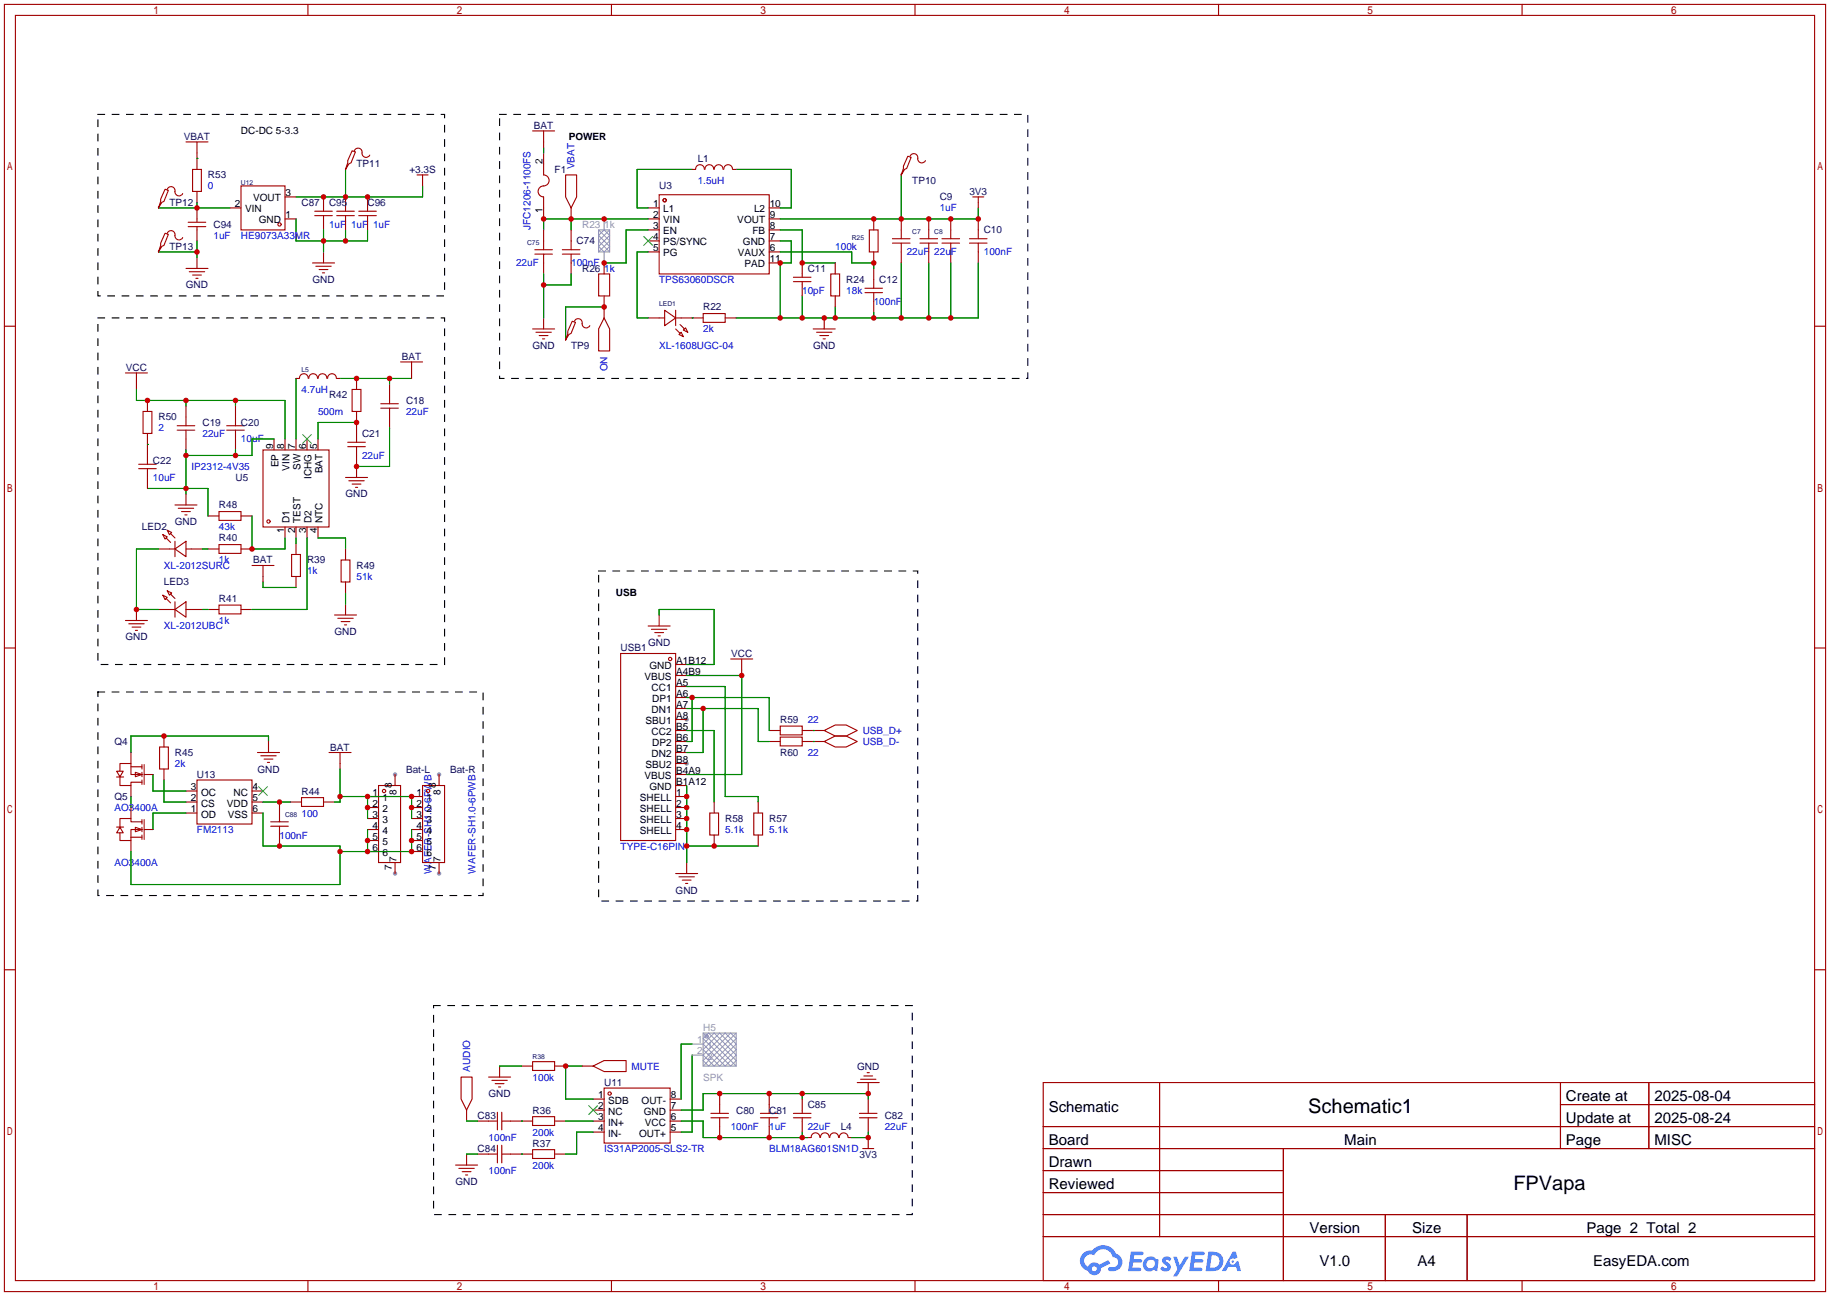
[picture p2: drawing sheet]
<svg xmlns="http://www.w3.org/2000/svg" width="422mm" height="299mm" viewBox="0 0 422 299" stroke-linecap="round" stroke-linejoin="round" font-family="sans-serif">
<g fill="#999">
<circle cx="158.5" cy="166.1" r=".51"/>
<circle cx="158.5" cy="176.3" r=".51"/>
<circle cx="91.2" cy="201.7" r=".51"/>
<circle cx="91.2" cy="178.8" r=".51"/>
<circle cx="101.3" cy="201.7" r=".51"/>
<circle cx="101.3" cy="178.8" r=".51"/>
</g>
<g fill="none" stroke="#a10000" stroke-width=".25">
<path d="M1 1h420.4v297.2h-420.4zM3.6 3.6h415.2v292.1h-415.2zM71.1 1v2.6M141.1 1v2.6M211.2 1v2.6M281.3 1v2.6M351.3 1v2.6M1 75.3h2.6M418.8 75.3h2.6M1 149.6h2.6M418.8 149.6h2.6M1 223.9h2.6"/>
<path d="M418.8 223.9h2.6M240.8 249.9h178v45.8h-178zM267.7 249.9v35.6M360.2 249.9v15.3M360.2 255h58.6M380.6 249.9v15.3M240.8 260.1h178M240.8 265.2h178M240.8 270.3h55.4M240.8 275.3h55.4M296.2 265.2v30.5M71.1 295.7v2.5"/>
<path d="M141.1 295.7v2.5M211.2 295.7v2.5M240.8 280.4h178M240.8 285.5h178M281.3 295.7v2.5M319.8 280.4v15.3M338.6 280.4v15.3M351.3 295.7v2.5"/>
</g>
<g fill="#5487ff">
<path d="M268.5 290.3a1.3 1.3 0 0 1 1.9 .3l-.4 .6a.54 .54 0 0 0-1-.2l.2 .2a1.28 1.28 0 0 1 .8 2 1.53 1.53 0 0 1-2.2-.3l.5-.6 .8 .5a.31 .31 0 0 0 .3-.3 .31 .31 0 0 0-.2-.3 1.12 1.12 0 0 1-.7-1.9z"/>
<path d="M270.8 290.2h.8l.7 1.9 1.2-1.9h.9l-2.7 4.5h-.9l1-1.7z"/>
<path d="M261 289h2.3a.46 .46 0 0 1 .5 .1 .46 .46 0 0 1 .1 .5l-.3 .2h-1.8l-.1 .9h1.6a.4 .4 0 0 1 .3 .4 .4 .4 0 0 1-.4 .4h-1.6l-.2 1.2h1.4a.46 .46 0 0 1 .5 .1 .46 .46 0 0 1 .1 .5l-.4 .2h-2.6z"/>
<path d="M275.1 289h2.3a.47 .47 0 0 1 .5 .1 .47 .47 0 0 1 .1 .5l-.3 .2h-1.8l-.1 .9h1.6a.4 .4 0 0 1 .4 .4 .4 .4 0 0 1-.5 .4h-1.6l-.2 1.2h1.4a.46 .46 0 0 1 .5 .1 .46 .46 0 0 1 .1 .5l-.4 .2h-2.6z"/>
<path d="M284.5 289h.8l.3 1.3-.6 .4a.75 .75 0 0 0-1.1 .3 .75 .75 0 0 0 .5 1 .75 .75 0 0 0 .9-.6l.5-.3 .6 2.4h-.8l-.3-1h-1.8l-.5 1h-1z"/>
<path d="M278.9 289l-.6 4.5h1.4a2.27 2.27 0 0 0 2.7-2.3 2.27 2.27 0 0 0-2.7-2.2zM279.7 289.8a1.5 1.5 0 0 1 1.8 1.5 1.5 1.5 0 0 1-1.9 1.4h-.3z"/>
<path d="M264.4 290.6a1.6 1.6 0 0 0-.4 2.3 1.6 1.6 0 0 0 2.3 .2l.8 .4 .3-2.5-.1-.3h-.5a1.58 1.58 0 0 0-2.4-.1zM265 291.1a.99 .99 0 0 1 1.6 .6 .99 .99 0 0 1-1.3 1.1 .98 .98 0 0 1-.3-1.7z"/>
<path d="M250 289.4a2.37 2.37 0 0 0 1.1 4 1.54 1.54 0 0 0 1.8 1 1.54 1.54 0 0 0 1.2-1.6l2.2-1.1-.5-.8-2.1 1.1a1.57 1.57 0 0 0-2.6 .4 1.5 1.5 0 0 1-.7-2.1 1.5 1.5 0 0 1 2.2-.5 2.23 2.23 0 0 1 2.3-1.4 2.23 2.23 0 0 1 1.9 1.8 1.16 1.16 0 0 1 1.3 1.1 1.16 1.16 0 0 1-1.1 1.3h-.7a.47 .47 0 0 0-.5 .3 .47 .47 0 0 0 .4 .6 2.14 2.14 0 0 0 2.7-1.4 2.14 2.14 0 0 0-1.3-2.7 3.2 3.2 0 0 0-5.5-.7l-1.1 .1zM252 292.9a.6 .6 0 0 1 1.2 0 .6 .6 0 0 1-1.2 0z"/>
<circle cx="284.6" cy="291.3" r=".28"/>
</g>
<g fill="none" stroke="#a10000" stroke-width=".25">
<path d="M42.9 32.8h5.1M44.4 39.1h2.1v5.1h-2.1zM45.5 32.8v6.3M79.8 38.9v.2M81.3 34.8l.7 .3-1 2.5-.5 .2-.7 1.3 .5-1.5v-.5zM81.8 34.8a.93 .93 0 0 1 1.1-.6 .93 .93 0 0 1 .7 1.1 .94 .94 0 0 0 .6 1 .94 .94 0 0 0 1.1-.5M122.9 30.2h5.1M125.5 35.3v5.1a1.33 1.33 0 0 1 1.2 1.5 1.33 1.33 0 0 1-1.6 1.1 1.27 1.27 0 0 0-.9 1.4 1.27 1.27 0 0 0 1.3 1.1v5M125.5 30.2v3.8M162.6 39.1a1.01 1.01 0 0 0-1-1.1 1.01 1.01 0 0 0-1 1.1h-.8M162.7 39.1a1.01 1.01 0 0 1 1-1.1 1.01 1.01 0 0 1 1 1.1M164.9 39.1a1.01 1.01 0 0 1 1-1.1 1.01 1.01 0 0 1 1 1.1"/>
<path d="M167.1 39.1a1.01 1.01 0 0 1 1-1.1 1.01 1.01 0 0 1 1 1.1M169.2 39.1h.7M209.5 36.1l.8 .2-1 2.6-.5 .2-.8 1.3 .5-1.5v-.5zM210.1 36.1a.93 .93 0 0 1 1.1-.6 .93 .93 0 0 1 .6 1.1 .94 .94 0 0 0 .7 1 .94 .94 0 0 0 1.1-.5M36.6 47.8v.2M36.6 57.9v.3M38.1 43.7l.8 .2-1.1 2.6-.5 .2-.7 1.3 .5-1.5v-.5zM38.1 53.8l.8 .3-1.1 2.5-.5 .3-.7 1.3 .5-1.6v-.5zM38.6 43.7a.93 .93 0 0 1 1.1-.6 .93 .93 0 0 1 .7 1.1 .94 .94 0 0 0 .7 1 .94 .94 0 0 0 1.1-.5M38.6 53.8a.93 .93 0 0 1 1.1-.5 .93 .93 0 0 1 .7 1.1 .94 .94 0 0 0 .7 1 .94 .94 0 0 0 1.1-.5M43.4 52.3h4.1M43.4 51.3h4.1"/>
<path d="M45.5 44.2v2.5M45.5 48v3.3M45.5 52.3v3.3M45.5 59.4v2.6M53.1 48h2.5M55.6 42.9h10.2v10.2h-10.2zM65.8 50.5h2.5M65.8 45.5h2.5M72.6 49.8h4.1M72.6 48.8h4.1M74.7 45.5v3.3M74.7 49.8v3.3"/>
<path d="M74.7 58.2v2.5M77.7 49.8h4.1M77.7 48.8h4.1M79.8 45.5v3.3M79.8 49.8v3.3M82.8 49.8h4.1M82.8 48.8h4.1M84.8 45.5v3.3M84.8 49.8v3.3M96.3 40.4h2.5M97.5 40.4v2.5M123.4 58.7h4.1"/>
<path d="M123.4 57.7h4.1M125.5 53.1v4.6M125.5 58.7v4.5M129.8 58.7h4.1M129.8 57.7h4.1M130.6 40.4h2.5v5.1l-1.3 2.5-1.2-2.5zM131.8 48v2.5M131.8 53.1v4.6M131.8 58.7v4.5M149.6 48h2.5M149.6 50.5h2.5M149.6 53.1h2.5"/>
<path d="M149.6 55.6h2.5M149.6 58.2h2.5M152.1 45h25.4v18.2h-25.4zM177.5 48h2.6M177.5 50.5h2.6M177.5 53.1h2.6M177.5 55.6h2.6M177.5 58.2h2.6M200.7 53.1h2v5.1h-2zM201.7 50.5v2.6M201.7 58.2v2.5M206 56.1h4.1"/>
<path d="M206 55.1h4.1M208 40.1v.3M208 50.5v4.6M208 56.1v4.6M212.3 56.1h4.1M212.3 55.1h4.1M214.4 50.5v4.6M214.4 56.1v4.6M217.4 56.1h4.1M217.4 55.1h4.1M219.5 50.5v4.6M219.5 56.1v4.6"/>
<path d="M223.8 56.1h4M223.8 55.1h4M224.5 45.5h2.6M225.8 45.5v2.5M225.8 50.5v4.6M225.8 56.1v4.6M42.9 62h5.1M43.7 62.7h3.5M44.4 63.5h2.1M45.2 64.3h.5M72.1 60.7h5.1M72.9 61.5h3.6"/>
<path d="M73.7 62.2h2M74.4 63h.5M122.9 75.9h5.1M123.7 76.7h3.6M124.5 77.5h2M125.2 78.2h.5M125.5 73.4v2.5M130.6 78.2v.3M132.1 74.2l.7 .2-1 2.6-.5 .2-.7 1.3 .5-1.5v-.5zM132.6 74.2a.93 .93 0 0 1 1.1-.6 .93 .93 0 0 1 .7 1.1 .94 .94 0 0 0 .6 1 .94 .94 0 0 0 1.1-.5M138.2 63.2h2.5v5.1h-2.5zM139.4 73.4l1.3 2.5v5.1h-2.5v-5.1z"/>
<path d="M139.4 60.7v2.5M139.4 68.3v5.1M149.6 73.4h3.8M153.4 71.6l2.6 1.8-2.6 1.8zM156 75.9l1 1.1M156 73.4h6.3M156 71.6v3.6M156.7 77.2l.5-.5 .5 1zM157 74.9l1 1M157.7 76.2l.5-.5 .5 1zM162.3 72.4h5.1v2h-5.1zM167.4 73.4h2.5"/>
<path d="M177.5 60.7h2.6M183.1 65h4.1M183.1 64h4.1M185.2 60.7v3.3M185.2 65v3.3M187.7 75.9h5.1M188.5 76.7h3.5M189.2 77.5h2.1M190 78.2h.5M190.2 73.4v2.5M191.8 63.2h2v5.1h-2zM192.8 60.7v2.5"/>
<path d="M192.8 68.3v2.6M199.6 67.6h4.1M199.6 66.5h4.1M201.7 62v4.5M201.7 67.6v4.5M29 86.1h5M31.5 86.1v3.8M33 95h2.1v5.1h-2.1zM34 92.5v2.5M40.9 98.3h4.1M40.9 99.3h4.1M42.9 93.7v4.6"/>
<path d="M42.9 99.3v4.6M52.3 98.3h4.1M52.3 99.3h4.1M54.4 93.7v4.6M54.4 99.3v4.6M68.3 87.4h.8M69.1 87.4a1.01 1.01 0 0 1 1-1.1 1.01 1.01 0 0 1 1 1.1M71.3 87.4a1.01 1.01 0 0 1 1-1.1 1.01 1.01 0 0 1 1 1.1M73.4 87.4a1.01 1.01 0 0 1 1-1.1 1.01 1.01 0 0 1 1 1.1M75.6 87.4a1.01 1.01 0 0 1 1-1.1 1.01 1.01 0 0 1 1 1.1M77.7 87.4h.8M81.3 89.9h2v5.1h-2z"/>
<path d="M82.3 87.4v2.5M82.3 95v7.1M87.9 93.2h4M87.9 94.2h4M89.9 88.6v4.6M89.9 94.2v4.6M92.5 83.6h5M95 83.6v3.8M32 107.2h4.1M32 108.2h4.1M34 100.1v7.1M34 108.2v4.6"/>
<path d="M40.4 116.6h5.1M41.1 117.3h3.6M41.9 118.1h2M42.7 118.9h.5M42.9 114v2.6M48 119.1h2.5M50.5 118.1h5.1v2h-5.1zM55.6 119.1h2.6M60.7 103.9h15.2v17.8h-15.2zM63.2 101.3v2.6M65.8 101.3v2.6M68.3 101.3v2.6"/>
<path d="M70.9 101.3v2.6M73.4 101.3v2.6M79.8 110.2h5M80.3 102.1h4M80.3 103.1h4M80.5 111h3.6M81.3 111.8h2M82 112.5h.5M82.3 103.1v7.1M36.6 126.7h3.8M37.6 123.4l1 .6-.5 .5zM37.6 137.4l1 .5-.5 .5z"/>
<path d="M38.4 124.2l1 1M38.4 138.2l1 1M38.6 122.4l1 .5-.5 .5zM38.6 136.4l1 .5-.5 .5zM39.4 123.2l1 1M39.4 137.2l1 1M40.4 126.7l2.5-1.7v3.5zM40.4 125v3.5M40.4 138.9v3.6M42.9 126.7h3.8M48 126.7h2.5M50.5 125.7h5.1v2.1h-5.1z"/>
<path d="M50.5 139.7h5.1v2h-5.1zM55.6 126.7h2.6M58.2 130.6h5M60.7 130.6v3.8M65.8 121.7v2.5M67.3 128h2v5.1h-2zM68.3 121.7v2.5M68.3 125.5v2.5M68.3 133.1v2.5M70.9 121.7v2.5M73.4 121.7v2.5M78.7 129.3h2.1v5.1h-2.1z"/>
<path d="M79.8 126.7v2.6M79.8 134.4v2.5M79.8 139.4v2.6M29 143.3h5M29.7 144h3.6M30.5 144.8h2M31.2 145.5h.5M31.5 140.7v2.6M36.6 140.7h3.8M40.4 140.7l2.5-1.8v3.6zM42.9 140.7h3.8M48 140.7h2.5"/>
<path d="M55.6 140.7h2.6M77.2 142h5.1M78 142.7h3.5M78.7 143.5h2.1M79.5 144.3h.5M143.3 150.9h12.7v43.2h-12.7zM149.6 144.5h5.1M150.4 145.3h3.5M151.1 146h2.1M151.9 146.8h.5M152.1 142v2.5M156 153.4h2.5"/>
<path d="M156 156h2.5M156 158.5h2.5M168.7 152.1h5M171.2 152.1v3.9M26.9 179.4h1.6M26.9 178.1h1.5l-.7 1.2zM27.7 178.1v-1.8h2.5v2.5h2.6M27.7 179.3v2.1h2.5v-.8h2.6M30.2 173.7v2.6M30.2 177h2.6M31.2 178.3l1.6 .5-1.6 .5zM32.8 176.5v1"/>
<path d="M32.8 178.3v1M33.3 178.8h2M33.3 176.5v4.6M36.8 172.5h2.1v5h-2.1zM37.8 169.9v2.6M37.8 177.5v2.6M59.4 173.7h5.1M60.2 174.5h3.6M61 175.3h2M61.7 176h.5M62 171.2v2.5M75.9 173.7h5.1"/>
<path d="M78.5 173.7v3.8M91.2 178.8v2.6M101.3 178.8v2.6M156 161h2.5M156 163.6h2.5M156 166.1h2.5M156 168.7h2.5M156 171.2h2.5M156 173.7h2.5M156 176.3h2.5M156 178.8h2.5M177.5 168.7h2.6"/>
<path d="M177.5 171.2h2.6M180.1 167.6h5.1v2.1h-5.1zM180.1 170.2h5.1v2h-5.1zM185.2 168.7h5M185.2 171.2h5M190.2 168.7l2.6-1.3h2.5l2.6 1.3-2.6 1.2h-2.5zM190.2 171.2l2.6-1.3h2.5l2.6 1.3-2.6 1.3h-2.5zM26.9 190.9h1.6M27.7 191l.7 1.3h-1.5zM30.2 181.4v2.5M30.2 186.4v2.6M30.2 194.1v2.5"/>
<path d="M30.2 193.3h2.6M31.2 191l1.6 .5-1.6 .5zM32.8 191.5h-2.6v2.6h-2.5v-1.8M32.8 189.7h-2.6v-.7h-2.5v2M32.8 180.1v1M32.8 189.2v1M32.8 191v1M32.8 192.8v1M33.3 191.5h2M33.3 189.2v4.6M42.9 187.7h2.6M42.9 185.2h2.6"/>
<path d="M42.9 182.6h2.6M45.5 180.1h12.7v10.1h-12.7zM58.2 187.7h2.5M58.2 185.2h2.5M58.2 182.6h2.5M62.5 190.8h4M62.5 189.7h4M64.5 185.2v4.5M64.5 190.8v4.5M67.1 185.2h2.5M69.6 184.1h5.1v2.1h-5.1zM74.7 185.2h2.5"/>
<path d="M84.8 183.9h2.6M84.8 186.4h2.6M84.8 189h2.6M84.8 191.5h2.6M84.8 194.1h2.6M84.8 196.6h2.6M87.4 181.4h5.1v17.7h-5.1zM91.2 199.1v2.6M95 183.9h2.5M95 186.4h2.5M95 189h2.5M95 191.5h2.5"/>
<path d="M95 194.1h2.5M95 196.6h2.5M97.5 181.4h5.1v17.7h-5.1zM101.3 199.1v2.6M156 181.4h2.5M156 183.9h2.5M156 186.4h2.5M156 189h2.5M156 191.5h2.5M158.5 199.1v2.6M163.8 187.7h2.1v5.1h-2.1zM164.8 185.2v2.5"/>
<path d="M164.8 192.8v2.5M174 187.7h2v5.1h-2zM175 185.2v2.5M175 192.8v2.5M156 201.7h5M156.7 202.4h3.6M157.5 203.2h2M158.2 204h.5M106.4 248.7h2.6v5l-1.3 2.6-1.3-2.6zM107.7 256.3v2.5M110.2 258.8h4.6M112.8 248.7h5.1"/>
<path d="M113.5 249.4h3.6M114.3 250.2h2M114.8 256.8v4.1M115.1 251h.5M115.3 246.1v2.6M115.8 258.8h7.1M115.8 256.8v4.1M120.4 246.1h2.5M122.9 257.8h5.1v2h-5.1zM122.9 245.1h5.1v2h-5.1zM128 258.8h2.6M128 246.1h2.6"/>
<path d="M134.4 246.1h2.5M136.9 246.1l2.5-1.2h5.1v2.5h-5.1zM136.9 253.7h2.5M136.9 256.3h2.5M136.9 258.8h2.5M139.4 251.2h15.3v12.7h-15.3zM154.7 253.7h2.5M154.7 256.3h2.5M154.7 258.8h2.5M164.1 258.1h4M164.1 257h4M166.1 252.5v4.5"/>
<path d="M166.1 258.1v4.5M175.5 258.1h4.1M175.5 257h4.1M177.5 252.5v4.5M177.5 258.1v4.5M183.1 258.1h4.1M183.1 257h4.1M185.2 253.7v3.3M185.2 258.1v3.3M197.9 249.9h5M198.4 258.1h4M198.4 257h4"/>
<path d="M198.6 249.2h3.6M199.4 248.4h2M200.2 247.6h.5M200.4 249.9v2.6M200.4 253.7v3.3M200.4 258.1v3.3M105.2 269h5M105.9 269.7h3.6M106.7 270.5h2M107.4 271.3h.5M107.7 266.4v2.6M110.2 266.4h4.6"/>
<path d="M114.8 264.4v4.1M115.8 266.4h7.1M115.8 264.4v4.1M122.9 265.4h5.1v2.1h-5.1zM128 266.4h2.6M136.9 261.4h2.5M154.7 261.4h2.5M186.4 262.6h.8M187.2 262.6a1.01 1.01 0 0 1 1-1.1 1.01 1.01 0 0 1 1.1 1.1M189.4 262.6a1.01 1.01 0 0 1 1-1.1 1.01 1.01 0 0 1 1 1.1M191.5 262.6a1.01 1.01 0 0 1 1-1.1 1.01 1.01 0 0 1 1.1 1.1M193.7 262.6a1.01 1.01 0 0 1 1-1.1 1.01 1.01 0 0 1 1.1 1.1"/>
<path d="M195.8 262.6h.8M199.1 265.2h2.6M200.4 262.6v2.6"/>
<circle cx="64.5" cy="51.8" r=".38"/>
<circle cx="153.4" cy="46.2" r=".38"/>
<circle cx="62" cy="120.4" r=".38"/>
<circle cx="154.7" cy="152.1" r=".38"/>
<circle cx="88.6" cy="182.6" r=".38"/>
<circle cx="98.8" cy="182.6" r=".38"/>
<circle cx="140.7" cy="252.5" r=".38"/>
</g>
<path d="M148.6 54.6l2 2M150.6 54.6l-2 2M69.8 100.3l2.1 2.1M71.9 100.3l-2.1 2.1M59.7 181.6l2 2M61.7 181.6l-2 2M135.9 255.3l2 2M137.9 255.3l-2 2" fill="none" stroke="#3c3" stroke-width=".25"/>
<g fill="none" stroke="#008700" stroke-width=".25">
<path d="M45.5 36.6h.1M79.8 39.1v6.4M125.5 34v1.3M159.8 39.1h-12.7v8.9h2.5M169.9 39.1h12.7v8.9h-2.5M36.6 48h16.5M36.6 58.2h8.9M45.5 46.7v1.3M45.5 55.6v3.8M68.3 50.5v5.1h16.5v-2.5M74.7 53.1v5.1M79.8 53.1v2.5"/>
<path d="M97.5 42.9v2.6h-29.2M131.8 50.5v2.6M149.6 58.2h-2.5v15.2h2.5M149.6 50.5h-24.1v2.6M149.6 53.1h-5.1v7.6h-5.1M180.1 53.1h5.1v7.6h7.6M180.1 55.6h2.5v5.1h-2.5v12.7M180.1 58.2h16.5v2.5h5.1v1.3M208 40.4v10.1M225.8 48v2.5h-45.7M125.5 63.2v10.2M131.8 63.2v2.6h-6.3"/>
<path d="M139.4 70.9h-8.8v7.6M159.8 73.4h.1M185.2 68.3v5.1M192.8 70.9v2.5M201.7 72.1v1.3M208 60.7v12.7M214.4 60.7v12.7M219.5 60.7v12.7M225.8 60.7v12.7h-55.9M31.5 89.9v2.6h34.3v8.8M42.9 92.5v1.2M54.4 92.5v1.2"/>
<path d="M68.3 87.4v13.9M78.5 87.4h16.5M82.3 97.5h-8.9v3.8M89.9 87.4v1.2M89.9 98.8v8.9h-7.6M34 102.6h.1M34 112.8h14v6.3M42.9 103.9v10.1M54.4 103.9v1.3M58.2 119.1v7.6h7.6v-2.5M63.2 101.3h-5v3.9h-15.3M36.6 126.7h-5.1v14h5.1"/>
<path d="M46.7 126.7h1.3M60.7 134.4v1.2h7.6M68.3 124.2v1.3M70.9 124.2v16.5h-12.7M73.4 124.2h6.4v2.5M79.8 136.9v2.5M46.7 140.7h1.3M152.1 142v-1.3h12.7v12.7h-6.3M158.5 156h12.7v22.8h-12.7M158.5 158.5h8.9v25.4h7.6v1.3M35.3 178.8v3.8h7.6M62 171.2v-1.3h-31.8v3.8"/>
<path d="M78.5 177.5v7.7h-1.3M158.5 168.7h6.3v16.5M158.5 163.6h16.5v7.6h2.5M158.5 161h19v7.7M159.8 161v10.2h-1.3M162.3 163.6v10.1h-3.8M187.7 168.7h.1M187.7 171.2h.1M30.2 183.9v2.5M37.8 180.1v5.1h5.1M42.9 187.7h-7.6v3.8M60.7 187.7v7.6h17.8v8.9h-48.3v-7.6"/>
<path d="M60.7 185.2h6.4M78.5 183.9h16.5v5.1M84.8 183.9v5.1M84.8 191.5v5.1M95 191.5v5.1h-16.5M158.5 181.4v17.7M158.5 195.3h16.5M107.7 258.8h2.5M115.3 246.1h5.1M120.4 258.8h.1M130.6 258.8h6.3M134.4 246.1h-3.8v7.6h6.3"/>
<path d="M157.2 258.8h5.1v3.8h24.1M159.8 241h-2.6v12.7M159.8 243.6v17.8h-2.6M185.2 252.5v1.2M200.4 253.7v-1.2h-38.1v3.8h-5.1M107.7 266.4h2.5M120.4 266.4h.1M136.9 261.4h-3.8v5h-2.5M185.2 261.4v1.2M200.4 261.4v1.2h-3.8"/>
</g>
<path d="M22.6 26.4h80v41.9h-80zM115.3 26.4h121.9v61h-121.9zM22.6 73.4h80v80h-80zM138.2 131.8h73.6v76.2h-73.6zM22.6 159.8h88.9v47h-88.9zM100.1 232.2h110.5v48.2h-110.5z" fill="none" stroke="#000" stroke-width=".25" stroke-dasharray="1.5 1.8"/>
<path d="M138.2 54.4l2.5 2.5-1.3 1.3-1.2-1.3 2.5-2.5-1.3-1.3zM138.2 53.1l2.5 2.5-2.5 2.6M140.7 53.1l-2.5 2.5 2.5 2.6M162.3 239.8l1.3-1.3 6.3 6.4-1.2 1.2zM162.3 238.5l7.6 7.6M163.2 238.9l.2 .2M163.4 239.4l-.2 .2M169.9 238.5l-7.6 7.6M162.3 241l2.5-2.5 5.1 5.1-2.5 2.5zM162.3 242.3l3.8-3.8 3.8 3.8-3.8 3.8zM162.3 243.6l5.1-5.1 2.5 2.5-5.1 5.1zM162.3 244.9l6.4-6.4 1.2 1.3-6.3 6.3z" fill="none" stroke="#999" stroke-width=".23"/>
<g fill="none" stroke="#999" stroke-width=".25">
<path d="M138.2 53.1h2.5v5.1h-2.5zM139.4 50.5v2.6M139.4 58.2v2.5M162.3 238.5h7.6v7.6h-7.6zM159.8 241h2.5M159.8 243.6h2.5"/>
<circle cx="163.1" cy="239.3" r=".38"/>
</g>
<g fill="#c00">
<circle cx="130.6" cy="246.1" r=".63"/>
<circle cx="200.4" cy="252.5" r=".63"/>
<circle cx="185.2" cy="252.5" r=".63"/>
<circle cx="177.5" cy="252.5" r=".63"/>
<circle cx="166.1" cy="252.5" r=".63"/>
<circle cx="177.5" cy="262.6" r=".63"/>
<circle cx="166.1" cy="262.6" r=".63"/>
<circle cx="185.2" cy="262.6" r=".63"/>
<circle cx="200.4" cy="262.6" r=".63"/>
<circle cx="158.5" cy="183.9" r=".63"/>
<circle cx="158.5" cy="186.4" r=".63"/>
<circle cx="158.5" cy="189" r=".63"/>
<circle cx="158.5" cy="191.5" r=".63"/>
<circle cx="158.5" cy="195.3" r=".63"/>
<circle cx="164.8" cy="195.3" r=".63"/>
<circle cx="171.2" cy="156" r=".63"/>
<circle cx="162.3" cy="163.6" r=".63"/>
<circle cx="159.8" cy="161" r=".63"/>
<circle cx="45.5" cy="48" r=".63"/>
<circle cx="74.7" cy="45.5" r=".63"/>
<circle cx="79.8" cy="45.5" r=".63"/>
<circle cx="84.8" cy="45.5" r=".63"/>
<circle cx="74.7" cy="55.6" r=".63"/>
<circle cx="79.8" cy="55.6" r=".63"/>
<circle cx="34" cy="92.5" r=".63"/>
<circle cx="42.9" cy="92.5" r=".63"/>
<circle cx="54.4" cy="92.5" r=".63"/>
<circle cx="42.9" cy="105.2" r=".63"/>
<circle cx="54.4" cy="105.2" r=".63"/>
<circle cx="42.9" cy="112.8" r=".63"/>
<circle cx="31.5" cy="140.7" r=".63"/>
<circle cx="58.2" cy="126.7" r=".63"/>
<circle cx="82.3" cy="97.5" r=".63"/>
<circle cx="82.3" cy="87.4" r=".63"/>
<circle cx="89.9" cy="87.4" r=".63"/>
<circle cx="82.3" cy="107.7" r=".63"/>
<circle cx="64.5" cy="185.2" r=".63"/>
<circle cx="37.8" cy="169.9" r=".63"/>
<circle cx="131.8" cy="50.5" r=".63"/>
<circle cx="125.5" cy="50.5" r=".63"/>
<circle cx="139.4" cy="50.5" r=".63"/>
<circle cx="225.8" cy="50.5" r=".63"/>
<circle cx="219.5" cy="50.5" r=".63"/>
<circle cx="214.4" cy="50.5" r=".63"/>
<circle cx="208" cy="50.5" r=".63"/>
<circle cx="201.7" cy="50.5" r=".63"/>
<circle cx="201.7" cy="60.7" r=".63"/>
<circle cx="185.2" cy="60.7" r=".63"/>
<circle cx="180.1" cy="73.4" r=".63"/>
<circle cx="185.2" cy="73.4" r=".63"/>
<circle cx="180.1" cy="60.7" r=".63"/>
<circle cx="190.2" cy="73.4" r=".63"/>
<circle cx="192.8" cy="73.4" r=".63"/>
<circle cx="201.7" cy="73.4" r=".63"/>
<circle cx="208" cy="73.4" r=".63"/>
<circle cx="214.4" cy="73.4" r=".63"/>
<circle cx="219.5" cy="73.4" r=".63"/>
<circle cx="125.5" cy="65.8" r=".63"/>
<circle cx="139.4" cy="60.7" r=".63"/>
<circle cx="139.4" cy="70.9" r=".63"/>
<circle cx="45.5" cy="58.2" r=".63"/>
<circle cx="95" cy="183.9" r=".63"/>
<circle cx="95" cy="186.4" r=".63"/>
<circle cx="84.8" cy="183.9" r=".63"/>
<circle cx="78.5" cy="183.9" r=".63"/>
<circle cx="84.8" cy="186.4" r=".63"/>
<circle cx="84.8" cy="194.1" r=".63"/>
<circle cx="84.8" cy="196.6" r=".63"/>
<circle cx="78.5" cy="196.6" r=".63"/>
<circle cx="64.5" cy="195.3" r=".63"/>
<circle cx="95" cy="196.6" r=".63"/>
<circle cx="95" cy="194.1" r=".63"/>
</g>
<g font-size="4.6">
<text x="302" y="257">Schematic1</text>
<text x="349.3" y="274.8">FPVapa</text>
</g>
<g font-size="3.5">
<text x="242.1" y="256.7">Schematic</text>
<text x="361.5" y="254.2">Create at</text>
<text x="381.9" y="254.2">2025-08-04</text>
<text x="361.5" y="259.2">Update at</text>
<text x="381.9" y="259.2">2025-08-24</text>
<text x="242.1" y="264.3">Board</text>
<text x="242.1" y="269.4">Drawn</text>
<text x="310.3" y="264.3">Main</text>
<text x="361.5" y="264.3">Page</text>
<text x="381.9" y="264.3">MISC</text>
<text x="242.1" y="274.5">Reviewed</text>
<text x="302.3" y="284.6">Version</text>
<text x="326" y="284.6">Size</text>
<text x="366.2" y="284.6">Page 2 Total 2</text>
<text x="304.6" y="292.3">V1.0</text>
<text x="327.2" y="292.3">A4</text>
<text x="367.7" y="292.3">EasyEDA.com</text>
</g>
<g font-size="2.3" fill="#000080">
<text x="123.2" y="29.8">BAT</text>
<text x="42.4" y="32.3">VBAT</text>
<text x="48" y="41.2">R53</text>
<text x="82.3" y="38.7">TP11</text>
<text x="94.5" y="39.9">+3.3S</text>
<text x="128" y="39.9">F1</text>
<text x="161" y="37.4">L1</text>
<text x="39.1" y="47.5">TP12</text>
<text x="69.6" y="47.5">C87</text>
<text x="75.9" y="47.5">C95</text>
<text x="84.8" y="47.5">C96</text>
<text x="152.1" y="43.7">U3</text>
<text x="210.6" y="42.5">TP10</text>
<text x="216.9" y="46.3">C9</text>
<text x="223.8" y="45">3V3</text>
<text x="49.3" y="52.6">C94</text>
<text x="227.1" y="53.9">C10</text>
<text x="39.1" y="57.7">TP13</text>
<text x="133.1" y="56.4">C74</text>
<text x="72.1" y="65.3">GND</text>
<text x="134.4" y="62.8">R26</text>
<text x="186.4" y="62.8">C11</text>
<text x="195.3" y="65.3">R24</text>
<text x="202.9" y="65.3">C12</text>
<text x="42.9" y="66.6">GND</text>
<text x="162.3" y="71.7">R22</text>
<text x="92.7" y="83.1">BAT</text>
<text x="122.9" y="80.6">GND</text>
<text x="131.8" y="80.6">TP9</text>
<text x="187.7" y="80.6">GND</text>
<text x="29.1" y="85.6">VCC</text>
<text x="75.9" y="92">R42</text>
<text x="93.7" y="93.3">C18</text>
<text x="36.6" y="97.1">R50</text>
<text x="46.7" y="98.3">C19</text>
<text x="55.6" y="98.3">C20</text>
<text x="83.6" y="100.9">C21</text>
<text x="35.3" y="107.2">C22</text>
<text x="54.4" y="111">U5</text>
<text x="50.5" y="117.4">R48</text>
<text x="79.7" y="114.9">GND</text>
<text x="32.8" y="122.5">LED2</text>
<text x="40.4" y="121.2">GND</text>
<text x="50.5" y="125">R40</text>
<text x="58.5" y="130.1">BAT</text>
<text x="70.9" y="130.1">R39</text>
<text x="82.3" y="131.4">R49</text>
<text x="37.8" y="135.2">LED3</text>
<text x="50.5" y="139">R41</text>
<text x="28.9" y="147.9">GND</text>
<text x="77.2" y="146.6">GND</text>
<text x="149.6" y="149.1">GND</text>
<text x="143.3" y="150.4">USB1</text>
<text x="168.8" y="151.7">VCC</text>
<text x="180.1" y="166.9">R59</text>
<text x="26.4" y="172">Q4</text>
<text x="76.2" y="173.3">BAT</text>
<text x="40.4" y="174.5">R45</text>
<text x="45.5" y="179.6">U13</text>
<text x="59.4" y="178.4">GND</text>
<text x="93.7" y="178.4">Bat-L</text>
<text x="103.9" y="178.4">Bat-R</text>
<text x="180.1" y="174.5">R60</text>
<text x="26.4" y="184.7">Q5</text>
<text x="69.6" y="183.4">R44</text>
<text x="167.4" y="189.8">R58</text>
<text x="177.5" y="189.8">R57</text>
<text x="155.9" y="206.3">GND</text>
<text x="139.4" y="250.7">U11</text>
<text x="197.8" y="246.9">GND</text>
<text x="112.8" y="253.3">GND</text>
<text x="122.9" y="257.1">R36</text>
<text x="169.9" y="257.1">C80</text>
<text x="177.5" y="257.1">C81</text>
<text x="186.4" y="255.8">C85</text>
<text x="110.2" y="258.4">C83</text>
<text x="194.1" y="260.9">L4</text>
<text x="204.2" y="258.4">C82</text>
<text x="110.2" y="266">C84</text>
<text x="122.9" y="264.7">R37</text>
<text x="198.4" y="267.3">3V3</text>
<text x="105.1" y="273.6">GND</text>
</g>
<g font-size="2.3">
<text x="55.6" y="31">DC-DC 5-3.3</text>
<text x="131.3" y="32.3">POWER</text>
<text x="125.2" y="37.8" transform="rotate(-90 125.2 37.8)">2</text>
<text x="54.2" y="47.8">2</text>
<text x="58.4" y="46.5">VOUT</text>
<text x="65.9" y="45.2">3</text>
<text x="150.7" y="47.8">1</text>
<text x="177.7" y="47.8">10</text>
<text x="56.6" y="49">VIN</text>
<text x="59.7" y="51.6">GND</text>
<text x="65.9" y="50.3">1</text>
<text x="125.2" y="49.3" transform="rotate(-90 125.2 49.3)">1</text>
<text x="150.7" y="50.3">2</text>
<text x="150.7" y="52.9">3</text>
<text x="153.1" y="49">L1</text>
<text x="153.1" y="51.6">VIN</text>
<text x="170.2" y="51.6">VOUT</text>
<text x="174" y="49">L2</text>
<text x="177.7" y="52.9">8</text>
<text x="177.7" y="50.3">9</text>
<text x="150.7" y="55.4">4</text>
<text x="150.7" y="57.9">5</text>
<text x="153.1" y="54.1">EN</text>
<text x="153.1" y="56.7">PS/SYNC</text>
<text x="153.1" y="59.2">PG</text>
<text x="170.3" y="59.2">VAUX</text>
<text x="171.5" y="56.7">GND</text>
<text x="173.7" y="54.1">FB</text>
<text x="177.7" y="57.9">6</text>
<text x="177.7" y="55.4">7</text>
<text x="171.9" y="61.7">PAD</text>
<text x="177.7" y="60.5">11</text>
<text x="63" y="103.8" transform="rotate(-90 63 103.8)">9</text>
<text x="64.3" y="107.9" transform="rotate(-90 64.3 107.9)">EP</text>
<text x="65.6" y="103.8" transform="rotate(-90 65.6 103.8)">8</text>
<text x="68.1" y="103.8" transform="rotate(-90 68.1 103.8)">7</text>
<text x="70.6" y="103.8" transform="rotate(-90 70.6 103.8)">6</text>
<text x="73.2" y="103.8" transform="rotate(-90 73.2 103.8)">5</text>
<text x="66.8" y="108.7" transform="rotate(-90 66.8 108.7)">VIN</text>
<text x="69.4" y="108.5" transform="rotate(-90 69.4 108.5)">SW</text>
<text x="71.9" y="110.6" transform="rotate(-90 71.9 110.6)">ICHG</text>
<text x="74.4" y="109.3" transform="rotate(-90 74.4 109.3)">BAT</text>
<text x="65.6" y="123.1" transform="rotate(-90 65.6 123.1)">1</text>
<text x="66.8" y="120.7" transform="rotate(-90 66.8 120.7)">D1</text>
<text x="68.1" y="123.1" transform="rotate(-90 68.1 123.1)">2</text>
<text x="69.4" y="120.7" transform="rotate(-90 69.4 120.7)">TEST</text>
<text x="70.6" y="123.1" transform="rotate(-90 70.6 123.1)">3</text>
<text x="71.9" y="120.7" transform="rotate(-90 71.9 120.7)">D2</text>
<text x="73.2" y="123.1" transform="rotate(-90 73.2 123.1)">4</text>
<text x="74.4" y="120.7" transform="rotate(-90 74.4 120.7)">NTC</text>
<text x="142.2" y="137.7">USB</text>
<text x="149.9" y="154.5">GND</text>
<text x="156.1" y="153.2">A1B12</text>
<text x="156.1" y="155.7">A4B9</text>
<text x="148.7" y="157">VBUS</text>
<text x="150.4" y="159.5">CC1</text>
<text x="156.1" y="158.3">A5</text>
<text x="156.1" y="160.8">A6</text>
<text x="149" y="167.2">SBU1</text>
<text x="150.4" y="164.6">DN1</text>
<text x="150.5" y="162.1">DP1</text>
<text x="156.1" y="163.3">A7</text>
<text x="156.1" y="165.9">A8</text>
<text x="150.4" y="169.7">CC2</text>
<text x="150.5" y="172.2">DP2</text>
<text x="156.1" y="168.4">B5</text>
<text x="156.1" y="171">B6</text>
<text x="156.1" y="173.5">B7</text>
<text x="148.7" y="179.9">VBUS</text>
<text x="149" y="177.3">SBU2</text>
<text x="150.4" y="174.8">DN2</text>
<text x="156.1" y="176">B8</text>
<text x="156.1" y="178.6">B4A9</text>
<text x="44.1" y="184.9">2</text>
<text x="44.1" y="182.4">3</text>
<text x="46.4" y="183.7">OC</text>
<text x="53.9" y="183.7">NC</text>
<text x="58.3" y="182.4">4</text>
<text x="58.3" y="184.9">5</text>
<text x="86" y="183.7">1</text>
<text x="88.3" y="184.9">1</text>
<text x="90.5" y="181.8" transform="rotate(-90 90.5 181.8)">8</text>
<text x="91.5" y="183.6" transform="rotate(-90 91.5 183.6)">8</text>
<text x="96.1" y="183.7">1</text>
<text x="98.5" y="184.9">1</text>
<text x="100.6" y="181.8" transform="rotate(-90 100.6 181.8)">8</text>
<text x="101.6" y="183.6" transform="rotate(-90 101.6 183.6)">8</text>
<text x="147.7" y="184.9">SHELL</text>
<text x="149.9" y="182.4">GND</text>
<text x="156.1" y="181.1">B1A12</text>
<text x="156.1" y="183.7">1</text>
<text x="44.1" y="187.5">1</text>
<text x="46.4" y="188.7">OD</text>
<text x="46.4" y="186.2">CS</text>
<text x="52.4" y="186.2">VDD</text>
<text x="52.6" y="188.7">VSS</text>
<text x="58.3" y="187.5">6</text>
<text x="86" y="186.2">2</text>
<text x="86" y="188.7">3</text>
<text x="86" y="191.3">4</text>
<text x="88.3" y="187.5">2</text>
<text x="88.3" y="190">3</text>
<text x="96.1" y="186.2">2</text>
<text x="96.1" y="188.7">3</text>
<text x="96.1" y="191.3">4</text>
<text x="98.5" y="187.5">2</text>
<text x="98.5" y="190">3</text>
<text x="147.7" y="187.5">SHELL</text>
<text x="147.7" y="190">SHELL</text>
<text x="156.1" y="186.2">2</text>
<text x="156.1" y="188.7">3</text>
<text x="156.1" y="191.3">4</text>
<text x="86" y="193.8">5</text>
<text x="86" y="196.4">6</text>
<text x="88.3" y="192.6">4</text>
<text x="88.3" y="195.1">5</text>
<text x="88.3" y="197.6">6</text>
<text x="96.1" y="193.8">5</text>
<text x="96.1" y="196.4">6</text>
<text x="98.5" y="192.6">4</text>
<text x="98.5" y="195.1">5</text>
<text x="98.5" y="197.6">6</text>
<text x="147.7" y="192.6">SHELL</text>
<text x="90.5" y="200.9" transform="rotate(-90 90.5 200.9)">7</text>
<text x="91.5" y="199.1" transform="rotate(-90 91.5 199.1)">7</text>
<text x="100.6" y="200.9" transform="rotate(-90 100.6 200.9)">7</text>
<text x="101.6" y="199.1" transform="rotate(-90 101.6 199.1)">7</text>
<text x="138" y="253.5">1</text>
<text x="138" y="256.1">2</text>
<text x="140.4" y="254.8">SDB</text>
<text x="140.4" y="257.3">NC</text>
<text x="148.1" y="254.8">OUT-</text>
<text x="148.6" y="257.3">GND</text>
<text x="154.8" y="256.1">7</text>
<text x="154.8" y="253.5">8</text>
<text x="138" y="258.6">3</text>
<text x="138" y="261.1">4</text>
<text x="140.4" y="259.9">IN+</text>
<text x="140.4" y="262.4">IN-</text>
<text x="147.5" y="262.4">OUT+</text>
<text x="148.9" y="259.9">VCC</text>
<text x="154.8" y="261.1">5</text>
<text x="154.8" y="258.6">6</text>
</g>
<g font-size="2.3" fill="#00f">
<text x="132.6" y="39.1" transform="rotate(-90 132.6 39.1)">VBAT</text>
<text x="48" y="43.7">0</text>
<text x="161" y="42.5">1.5uH</text>
<text x="75.9" y="52.6">1uF</text>
<text x="81" y="52.6">1uF</text>
<text x="86.1" y="52.6">1uF</text>
<text x="122.5" y="53.1" transform="rotate(-90 122.5 53.1)">JFC1206-1100FS</text>
<text x="216.9" y="48.8">1uF</text>
<text x="49.3" y="55.2">1uF</text>
<text x="55.6" y="55.2">HE9073A33MR</text>
<text x="192.8" y="57.7">100k</text>
<text x="209.3" y="59">22uF</text>
<text x="215.6" y="59">22uF</text>
<text x="227.1" y="59">100nF</text>
<text x="119.1" y="61.5">22uF</text>
<text x="131.8" y="61.5">100nF</text>
<text x="139.4" y="62.8">1k</text>
<text x="152.1" y="65.3">TPS63060DSCR</text>
<text x="185.2" y="67.9">10pF</text>
<text x="195.3" y="67.9">18k</text>
<text x="201.7" y="70.4">100nF</text>
<text x="162.3" y="76.8">2k</text>
<text x="152.1" y="80.6">XL-1608UGC-04</text>
<text x="140.3" y="85.8" transform="rotate(-90 140.3 85.8)">ON</text>
<text x="69.6" y="90.7">4.7uH</text>
<text x="73.4" y="95.8">500m</text>
<text x="93.7" y="95.8">22uF</text>
<text x="36.6" y="99.6">2</text>
<text x="46.7" y="100.9">22uF</text>
<text x="55.6" y="102.2">10uF</text>
<text x="83.6" y="106">22uF</text>
<text x="35.3" y="111">10uF</text>
<text x="44.2" y="108.5">IP2312-4V35</text>
<text x="50.5" y="122.5">43k</text>
<text x="37.8" y="131.4">XL-2012SURC</text>
<text x="50.5" y="130.1">1k</text>
<text x="70.9" y="132.6">1k</text>
<text x="82.3" y="133.9">51k</text>
<text x="37.8" y="145.3">XL-2012UBC</text>
<text x="50.5" y="144.1">1k</text>
<text x="186.4" y="166.9">22</text>
<text x="199.1" y="169.5">USB_D+</text>
<text x="199.1" y="172">USB_D-</text>
<text x="40.4" y="177.1">2k</text>
<text x="186.4" y="174.5">22</text>
<text x="26.4" y="187.2">AO3400A</text>
<text x="69.6" y="188.5">100</text>
<text x="45.5" y="192.3">FM2113</text>
<text x="64.5" y="193.6">100nF</text>
<text x="143.3" y="196.1">TYPE-C16PIN</text>
<text x="167.4" y="192.3">5.1k</text>
<text x="177.5" y="192.3">5.1k</text>
<text x="26.4" y="199.9">AO3400A</text>
<text x="99.6" y="201.7" transform="rotate(-90 99.6 201.7)">WAFER-SH1.0-6PWB</text>
<text x="109.8" y="201.7" transform="rotate(-90 109.8 201.7)">WAFER-SH1.0-6PWB</text>
<text x="108.5" y="247.4" transform="rotate(-90 108.5 247.4)">AUDIO</text>
<text x="122.9" y="249.5">100k</text>
<text x="145.8" y="246.9">MUTE</text>
<text x="112.8" y="263.4">100nF</text>
<text x="122.9" y="262.2">200k</text>
<text x="168.7" y="260.9">100nF</text>
<text x="177.5" y="260.9">1uF</text>
<text x="186.4" y="260.9">22uF</text>
<text x="204.2" y="260.9">22uF</text>
<text x="122.9" y="269.8">200k</text>
<text x="139.4" y="266">IS31AP2005-SLS2-TR</text>
<text x="177.5" y="266">BLM18AG601SN1D</text>
<text x="112.8" y="271.1">100nF</text>
</g>
<g font-size="2.3" fill="#999">
<text x="134.4" y="52.6">R23</text>
<text x="139.4" y="52.6">1k</text>
<text x="162.3" y="238">H5</text>
<text x="160.9" y="240.8">1</text>
<text x="160.9" y="243.4">2</text>
<text x="163.2" y="242.1">1</text>
<text x="163.2" y="244.6">2</text>
<text x="162.3" y="249.5">SPK</text>
</g>
<g font-size="1.6" fill="#000080">
<text x="55.6" y="42.6">U12</text>
<text x="121.7" y="56.6">C75</text>
<text x="196.6" y="55.3">R25</text>
<text x="210.6" y="54">C7</text>
<text x="215.6" y="54">C8</text>
<text x="152.1" y="70.6">LED1</text>
<text x="69.6" y="85.8">L5</text>
<text x="65.8" y="188.7">C88</text>
<text x="122.9" y="244.5">R38</text>
</g>
</svg>
